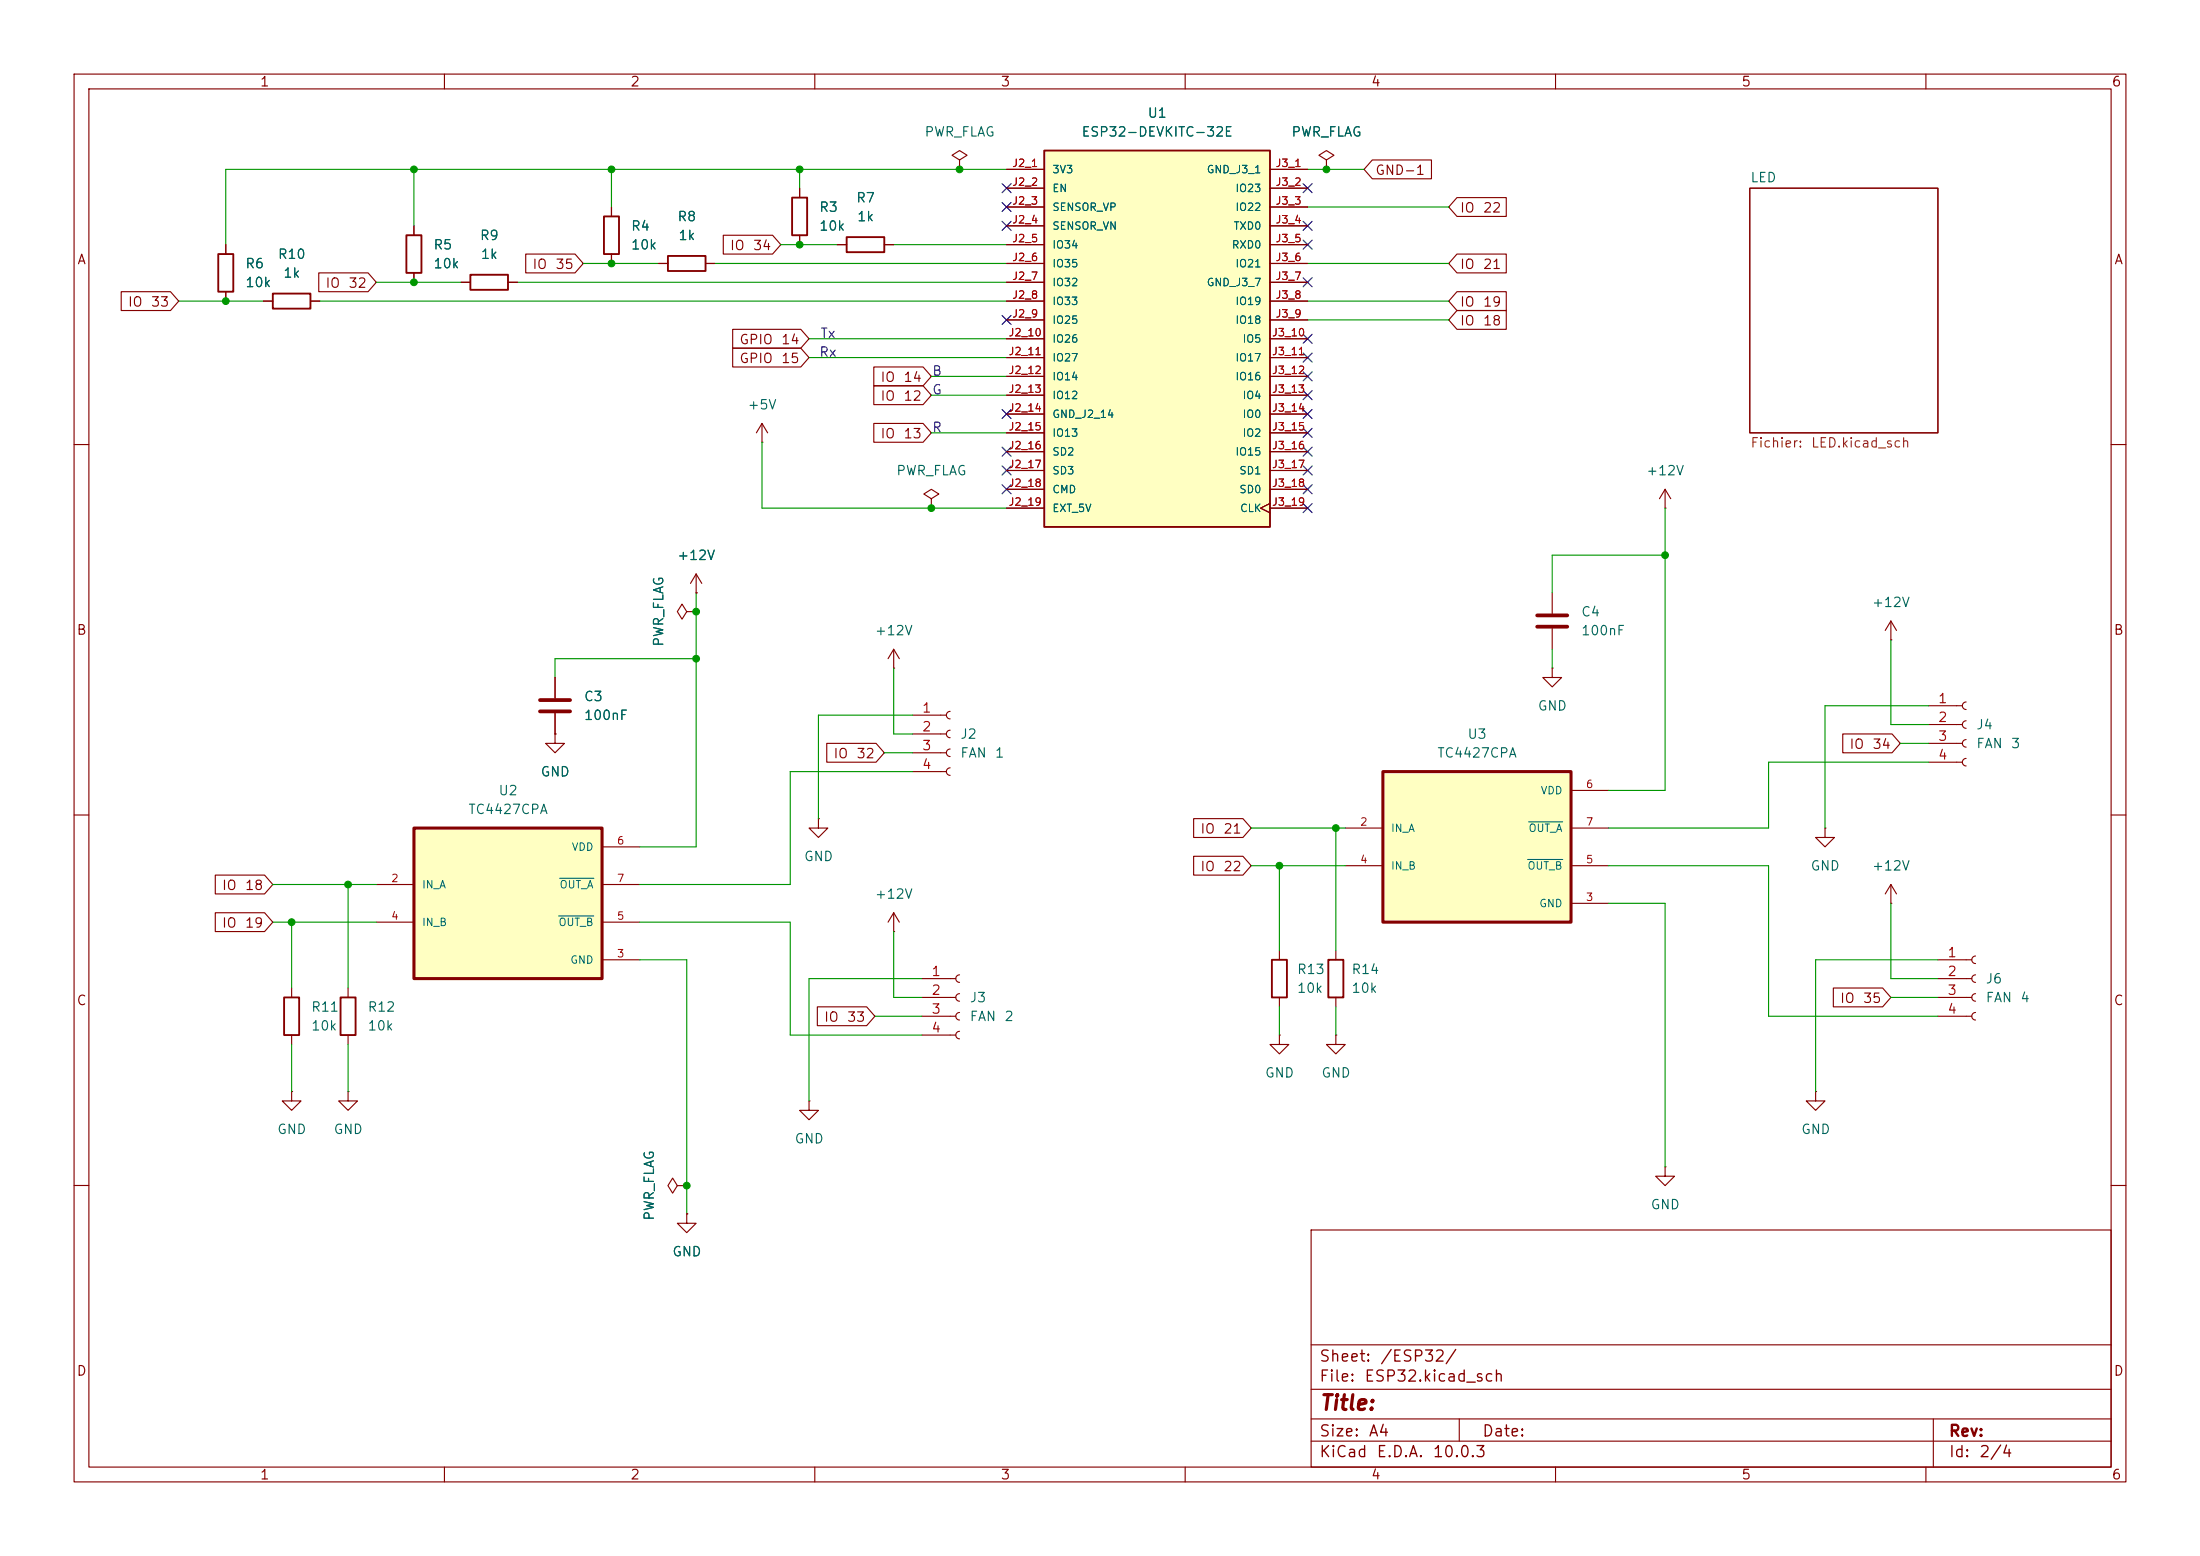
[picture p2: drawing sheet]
<svg xmlns="http://www.w3.org/2000/svg" width="297mm" height="210mm" viewBox="0 0 297 210" stroke-linecap="round" stroke-linejoin="round" font-family="sans-serif">
<g fill="none" stroke="#840000" stroke-width=".15">
<path d="M10 10h277v190h-277zM12 12h273v186h-273zM60 10v2M110 10v2M160 10v2M210 10v2M260 10v2M55.9 30.5v1.3M55.9 36.8v1.3M62.2 38.1h1.3M68.6 38.1h1.2M88.9 35.6h1.3"/>
<path d="M95.2 35.6h1.3M129.5 21.6l1.1-.6-1.1-.7-1 .7 1 .6v1.3M129.5 22.9h.1M236.2 25.4h25.4v33h-25.4zM10 60h2M224.8 68.6h.1M224.8 66l-.8 1.3M224.8 66l.8 1.3M224.8 66v2.6M285 60h2M209.5 90.2v1.2h1.3l-1.3 1.3-1.2-1.3h1.2M209.5 90.2h.1"/>
<path d="M209.5 80v2.8M209.5 84.8v2.8M255.3 86.4h.1M255.3 83.8l-.8 1.3M255.3 83.8l.7 1.3M255.3 83.8v2.6M10 110h2M110.5 110.5v1.3h1.3l-1.3 1.2-1.3-1.2h1.3M110.5 110.5h.1M246.4 111.8v1.2h1.2l-1.2 1.3-1.3-1.3h1.3M246.4 111.8h.1M285 110h2"/>
<path d="M39.4 133.4v1.2M39.4 139.7v1.3M261.6 129.5h4.6M261.6 132.1h4.6M261.6 134.6h4.6M261.6 137.2h4.6M266.7 129a.51 .51 0 0 0-.5 .5 .51 .51 0 0 0 .5 .5M266.7 131.6a.51 .51 0 0 0-.5 .5 .51 .51 0 0 0 .5 .5M266.7 134.1a.51 .51 0 0 0-.5 .5 .51 .51 0 0 0 .5 .5M266.7 136.7a.51 .51 0 0 0-.5 .5 .51 .51 0 0 0 .5 .5M109.2 148.6v1.3h1.3l-1.3 1.2-1.3-1.2h1.3M109.2 148.6h.1"/>
<path d="M10 160h2M177 166h108v32h-108zM285 160h2M60 198v2M110 198v2M160 198v2M177 194.5h108M177 191.5h108M177 187.5h108M177 181.5h108M197 191.5v3M210 198v2"/>
<path d="M260 198v2M261 191.5v6.5"/>
</g>
<path d="M207.5 83.1h4.1M207.5 84.6h4.1" fill="none" stroke="#840000" stroke-width=".51"/>
<path d="M54.9 31.8h2v5h-2zM63.5 37.1h5.1v2h-5.1zM90.2 34.5h5v2.1h-5zM38.4 134.6h2v5.1h-2z" fill="none" stroke="#840000" stroke-width=".25"/>
<path d="M186.7 104.1h25.4v20.4h-25.4z" fill="#ffffc2"/>
<path d="M186.7 104.1h25.4v20.4h-25.4z" fill="none" stroke="#840000" stroke-width=".41"/>
<path d="M181.6 111.8h5.1M181.6 116.8h5.1M212.1 111.8h5.1M212.1 116.8h5.1M212.1 106.7h5.1M255.3 119.4l-.8 1.3M255.3 119.4l.7 1.3M255.3 119.4v2.5M212.1 121.9h5.1M255.3 121.9h.1" fill="none" stroke="#840000" stroke-width=".15"/>
<path d="M206.2 116h4.8M206.4 110.9h4.6" fill="none" stroke="#006464" stroke-width=".15"/>
<path d="M55.9 111.8h25.4v20.3h-25.4z" fill="#ffffc2"/>
<path d="M55.9 111.8h25.4v20.3h-25.4z" fill="none" stroke="#840000" stroke-width=".41"/>
<g fill="none" stroke="#840000" stroke-width=".15">
<path d="M179.1 21.6l1-.6-1-.7-1 .7 1 .6v1.3M179.1 22.9h.1M74.9 99.1v1.2h1.3l-1.3 1.3-1.2-1.3h1.2M74.9 99.1h.1M74.9 91.4v2.8M74.9 96.3v2.8M260.3 95.3h4.6M260.3 97.8h4.6M265.4 94.7a.51 .51 0 0 0-.5 .6 .51 .51 0 0 0 .5 .5M265.4 97.3a.51 .51 0 0 0-.5 .5 .51 .51 0 0 0 .5 .5M265.4 99.8a.51 .51 0 0 0-.5 .5 .51 .51 0 0 0 .5 .5M50.8 119.4h5.1"/>
<path d="M81.3 119.4h5.1M81.3 114.3h5.1M260.3 100.3h4.6M260.3 102.9h4.6M265.4 102.4a.51 .51 0 0 0-.5 .5 .51 .51 0 0 0 .5 .5M50.8 124.5h5.1M81.3 129.5h5.1M81.3 124.5h5.1M120.6 125.7h.1M120.6 123.2l-.7 1.3M120.6 123.2l.8 1.3M120.6 123.2v2.5"/>
<path d="M124.5 132.1h4.5M124.5 134.6h4.5M124.5 137.2h4.5M124.5 139.7h4.5M129.5 131.6a.51 .51 0 0 0-.5 .5 .51 .51 0 0 0 .5 .5M129.5 134.1a.51 .51 0 0 0-.5 .5 .51 .51 0 0 0 .5 .5M129.5 136.7a.51 .51 0 0 0-.5 .5 .51 .51 0 0 0 .5 .5M129.5 139.2a.51 .51 0 0 0-.5 .5 .51 .51 0 0 0 .5 .5"/>
</g>
<path d="M75.6 118.5h4.6M75.4 123.6h4.8" fill="none" stroke="#006464" stroke-width=".15"/>
<path d="M72.9 94.5h4.1M72.9 96h4.1" fill="none" stroke="#840000" stroke-width=".51"/>
<path d="M141 20.3h30.4v50.8h-30.4z" fill="#ffffc2"/>
<path d="M29.5 34.3h2v5.1h-2zM36.8 39.6h5.1v2.1h-5.1zM81.5 29.2h2.1v5.1h-2.1zM106.9 26.7h2.1v5.1h-2.1zM114.3 32h5.1v2h-5.1zM141 20.3h30.4v50.8h-30.4zM46 134.6h2v5.1h-2zM171.7 129.5h2v5.1h-2zM179.3 129.5h2.1v5.1h-2.1z" fill="none" stroke="#840000" stroke-width=".25"/>
<g fill="none" stroke="#840000" stroke-width=".15">
<path d="M16.4 39.4h6.6l1.1 1.2-1.1 1.3h-6.6zM30.5 33v1.3M30.5 39.4v1.2M43 36.8h6.7l1.1 1.3-1.1 1.3h-6.7zM55.9 30.5v1.3M55.9 36.8v1.3M62.2 38.1h1.3M68.6 38.1h1.2M71 34.3h6.6l1.1 1.3-1.1 1.2h-6.6zM82.5 27.9v1.3M82.5 34.3v1.3M88.9 35.6h1.3"/>
<path d="M95.2 35.6h1.3M97.6 31.7h6.7l1.1 1.3-1.1 1.3h-6.7zM107.9 25.4v1.3M107.9 31.8v1.2M113 33h1.3M119.4 33h1.2M135.9 22.9h5.1M135.9 25.4h5.1M135.9 27.9h5.1M135.9 30.5h5.1M135.9 33h5.1M135.9 35.6h5.1"/>
<path d="M135.9 38.1h5.1M171.4 22.9h5.1M171.4 25.4h5.1M171.4 27.9h5.1M171.4 30.5h5.1M171.4 33h5.1M171.4 35.6h5.1M171.4 38.1h5.1M179.1 22.9h.1M185.3 21.6h7.9v2.5h-7.9l-1.2-1.2zM196.7 26.7h6.6v2.5h-6.6l-1.1-1.3zM196.7 34.3h6.6v2.5h-6.6l-1.1-1.2z"/>
<path d="M196.7 39.4h6.6v2.5h-6.6l-1.1-1.3zM35.6 40.6h1.2M41.9 40.6h1.3M98.9 44.4h9.2l1.1 1.3-1.1 1.3h-9.2zM98.9 47h9.2l1.1 1.3-1.1 1.2h-9.2zM102.9 59.7h.1M102.9 57.2l-.8 1.2M102.9 57.2l.7 1.2M102.9 57.2v2.5M118 49.5h6.6l1.1 1.3-1.1 1.3h-6.6zM118 57.1h6.6l1.1 1.3-1.1 1.3h-6.6zM118 52.1h6.6l1.1 1.2-1.1 1.3h-6.6z"/>
<path d="M135.9 40.6h5.1M135.9 43.2h5.1M135.9 45.7h5.1M135.9 48.3h5.1M135.9 50.8h5.1M135.9 53.3h5.1M135.9 55.9h5.1M135.9 58.4h5.1M171.4 40.6h5.1M171.4 43.2h5.1M171.4 45.7h5.1M171.4 48.3h5.1"/>
<path d="M171.4 50.8h5.1M171.4 53.3h5.1M171.4 55.9h5.1M171.4 58.4h5.1M196.7 41.9h6.6v2.6h-6.6l-1.1-1.3zM94 77.5l-.8 1.2M94 77.5l.7 1.2M94 77.5v2.5M125.7 67.3l1-.6-1-.7-1 .7 1 .6v1.3M125.7 68.6h.1M135.9 61h5.1M135.9 63.5h5.1"/>
<path d="M135.9 66h5.1M135.9 68.6h5.1M171.4 67.9l-1.2 .7 1.2 .6M171.4 61h5.1M171.4 63.5h5.1M171.4 66h5.1M171.4 68.6h5.1M74.9 99.1h.1M74.9 91.4v2.8M74.9 96.3v2.8M92.7 82.6l-.6 1-.7-1 .7-1.1 .6 1.1h1.3M94 82.6h.1"/>
<path d="M94 80h.1M120.6 90.2h.1M120.6 87.6l-.7 1.3M120.6 87.6l.8 1.3M120.6 87.6v2.6M123.2 96.5h4.6M123.2 99.1h4.6M128.3 96a.51 .51 0 0 0-.5 .5 .51 .51 0 0 0 .5 .5M128.3 98.6a.51 .51 0 0 0-.5 .5 .51 .51 0 0 0 .5 .5M248.8 99.1h6.6l1.1 1.2-1.1 1.3h-6.6zM29.1 118.1h6.6l1.1 1.3-1.1 1.3h-6.6zM111.6 100.3h6.7l1.1 1.3-1.1 1.3h-6.7z"/>
<path d="M123.2 101.6h4.6M123.2 104.1h4.6M128.3 101.1a.51 .51 0 0 0-.5 .5 .51 .51 0 0 0 .5 .5M128.3 103.6a.51 .51 0 0 0-.5 .5 .51 .51 0 0 0 .5 .5M161.1 115.6h6.7l1.1 1.2-1.1 1.3h-6.7zM161.1 110.5h6.7l1.1 1.3-1.1 1.2h-6.7zM29.1 123.2h6.6l1.1 1.3-1.1 1.2h-6.6zM47 133.4v1.2M47 139.7v1.3M110.3 135.9h6.7l1.1 1.3-1.1 1.2h-6.7zM172.7 139.7v1.3h1.3l-1.3 1.2-1.3-1.2h1.3M172.7 139.7h.1"/>
<path d="M172.7 128.3v1.2M172.7 134.6v1.3M180.3 139.7v1.3h1.3l-1.3 1.2-1.2-1.2h1.2M180.3 139.7h.1M180.3 128.3v1.2M180.3 134.6v1.3M247.5 133.3h6.7l1.1 1.3-1.1 1.3h-6.7zM39.4 147.3v1.3h1.2l-1.2 1.3-1.3-1.3h1.3M39.4 147.3h.1M47 147.3v1.3h1.3l-1.3 1.3-1.3-1.3h1.3M47 147.3h.1M224.8 157.5v1.3h1.3l-1.3 1.2-1.3-1.2h1.3"/>
<path d="M224.8 157.5h.1M245.1 147.3v1.3h1.3l-1.3 1.3-1.3-1.3h1.3M245.1 147.3h.1M91.4 160l-.6 1-.6-1 .6-1 .6 1h1.3M92.7 163.8v1.3h1.3l-1.3 1.3-1.3-1.3h1.3M92.7 163.8h.1M92.7 160h.1"/>
</g>
<g fill="none" stroke="#009600" stroke-width=".15">
<path d="M50.8 38.1h11.4M55.9 22.9v7.6M69.8 38.1h66.1M78.7 35.6h10.2M82.5 22.9v5M96.5 35.6h39.4M105.4 33h7.6M107.9 22.9v2.5M120.6 33h15.3M135.9 22.9h-105.4v10.1M176.5 27.9h19.1M176.5 22.9h7.6"/>
<path d="M176.5 35.6h19.1M24.1 40.6h11.5M43.2 40.6h92.7M102.9 59.7v8.9h33M109.2 48.3h26.7M109.2 45.7h26.7M125.7 58.4h10.2M125.7 53.3h10.2M125.7 50.8h10.2M176.5 43.2h19.1M176.5 40.6h19.1M224.8 68.6v38.1h-7.6"/>
<path d="M224.8 74.9h-15.3v5.1M94 80v34.3h-7.6M94 88.9h-19.1v2.5M120.6 90.2v8.9h2.6M123.2 96.5h-12.7v14M209.5 87.6v2.6M255.3 86.4v11.4h5M260.3 95.3h-13.9v16.5M36.8 119.4h14M47 119.4v14M119.4 101.6h3.8M123.2 104.1h-16.5v15.3h-20.3"/>
<path d="M168.9 111.8h12.7M168.9 116.8h12.7M172.7 116.8v11.5M180.3 111.8v16.5M217.2 116.8h21.6v20.4h22.8M256.5 100.3h3.8M260.3 102.9h-21.5v8.9h-21.6M36.8 124.5h14M39.4 124.5v8.9M86.4 129.5h6.3v34.3M86.4 124.5h20.3v15.2h17.8M118.1 137.2h6.4"/>
<path d="M120.6 125.7v8.9h3.9M124.5 132.1h-15.3v16.5M172.7 135.9v3.8M180.3 135.9v3.8M217.2 121.9h7.6v35.6M255.3 134.6h6.3M255.3 121.9v10.2h6.3M261.6 129.5h-16.5v17.8M39.4 141v6.3M47 141v6.3"/>
</g>
<g fill="none" stroke="#000084" stroke-width=".15">
<path d="M135.3 27.3l1.2 1.2M135.3 24.8l1.2 1.2M135.3 29.9l1.2 1.2M136.5 27.3l-1.2 1.2M136.5 24.8l-1.2 1.2M136.5 29.9l-1.2 1.2M175.9 37.5l1.2 1.2M175.9 24.8l1.2 1.2M175.9 29.9l1.2 1.2M175.9 32.4l1.2 1.2M177.1 24.8l-1.2 1.2M177.1 37.5l-1.2 1.2"/>
<path d="M177.1 29.9l-1.2 1.2M177.1 32.4l-1.2 1.2M135.3 55.3l1.2 1.2M135.3 42.6l1.2 1.2M136.5 55.3l-1.2 1.2M136.5 42.6l-1.2 1.2M175.9 52.7l1.2 1.2M175.9 55.3l1.2 1.2M175.9 50.2l1.2 1.2M175.9 45.1l1.2 1.2M175.9 57.8l1.2 1.2M175.9 47.7l1.2 1.2"/>
<path d="M177.1 52.7l-1.2 1.2M177.1 55.3l-1.2 1.2M177.1 50.2l-1.2 1.2M177.1 45.1l-1.2 1.2M177.1 57.8l-1.2 1.2M177.1 47.7l-1.2 1.2M135.3 65.4l1.2 1.2M135.3 62.9l1.2 1.2M135.3 60.4l1.2 1.2M136.5 65.4l-1.2 1.2M136.5 62.9l-1.2 1.2M136.5 60.4l-1.2 1.2"/>
<path d="M175.9 68l1.2 1.2M175.9 62.9l1.2 1.2M175.9 60.4l1.2 1.2M175.9 65.4l1.2 1.2M177.1 68l-1.2 1.2M177.1 62.9l-1.2 1.2M177.1 60.4l-1.2 1.2M177.1 65.4l-1.2 1.2"/>
</g>
<g fill="#009600" stroke="#009600" stroke-width=".14">
<circle cx="180.3" cy="111.8" r=".46"/>
<circle cx="172.7" cy="116.8" r=".46"/>
<circle cx="179.1" cy="22.9" r=".46"/>
<circle cx="129.5" cy="22.9" r=".46"/>
<circle cx="107.9" cy="22.9" r=".46"/>
<circle cx="224.8" cy="74.9" r=".46"/>
<circle cx="125.7" cy="68.6" r=".46"/>
<circle cx="55.9" cy="22.9" r=".46"/>
<circle cx="55.9" cy="38.1" r=".46"/>
<circle cx="94" cy="88.9" r=".46"/>
<circle cx="94" cy="82.6" r=".46"/>
<circle cx="30.5" cy="40.6" r=".46"/>
<circle cx="107.9" cy="33" r=".46"/>
<circle cx="82.5" cy="22.9" r=".46"/>
<circle cx="82.5" cy="35.6" r=".46"/>
<circle cx="47" cy="119.4" r=".46"/>
<circle cx="92.7" cy="160" r=".46"/>
<circle cx="39.4" cy="124.5" r=".46"/>
</g>
<text font-size="2" fill="#840000" x="178" y="190.8">Title:</text>
<g font-size="1.5" fill="#840000">
<text x="178" y="184.2">Sheet:</text>
<text x="186.2" y="184.2">/ESP32/</text>
<text x="178" y="186.9">File:</text>
<text x="184.1" y="186.9">ESP32.kicad_sch</text>
<text x="178" y="197.1">KiCad</text>
<text x="178" y="194.3">Size:</text>
<text x="184.7" y="194.3">A4</text>
<text x="185.7" y="197.1">E.D.A.</text>
<text x="193.3" y="197.1">10.0.3</text>
<text x="200" y="194.3">Date:</text>
<text x="263" y="194.3">Rev:</text>
<text x="263" y="197.1">Id:</text>
<text x="267.1" y="197.1">2/4</text>
</g>
<g font-size="1.3" fill="#840000">
<text x="35" y="12">1</text>
<text x="85" y="12">2</text>
<text x="135" y="12">3</text>
<text x="185" y="12">4</text>
<text x="235" y="12">5</text>
<text x="285" y="12">6</text>
<text x="185.6" y="23.9">GND-1</text>
<text x="197" y="29">IO</text>
<text x="200.1" y="29">22</text>
<text x="10.3" y="36">A</text>
<text x="98.5" y="34.1">IO</text>
<text x="101.6" y="34.1">34</text>
<text x="285.3" y="36">A</text>
<text x="17.2" y="41.7">IO</text>
<text x="20.3" y="41.7">33</text>
<text x="43.8" y="39.2">IO</text>
<text x="47" y="39.2">32</text>
<text x="71.8" y="36.6">IO</text>
<text x="74.9" y="36.6">35</text>
<text x="197" y="36.6">IO</text>
<text x="197" y="41.7">IO</text>
<text x="200.1" y="36.6">21</text>
<text x="200.1" y="41.7">19</text>
<text x="99.7" y="46.8">GPIO</text>
<text x="105.4" y="46.8">14</text>
<text x="197" y="44.2">IO</text>
<text x="200.1" y="44.2">18</text>
<text x="99.7" y="49.3">GPIO</text>
<text x="105.4" y="49.3">15</text>
<text x="118.8" y="51.9">IO</text>
<text x="121.9" y="51.9">14</text>
<text x="118.8" y="59.5">IO</text>
<text x="118.8" y="54.4">IO</text>
<text x="121.9" y="59.5">13</text>
<text x="121.9" y="54.4">12</text>
<text x="10.3" y="86">B</text>
<text x="285.3" y="86">B</text>
<text x="249.6" y="101.4">IO</text>
<text x="252.7" y="101.4">34</text>
<text x="112.4" y="102.7">IO</text>
<text x="115.5" y="102.7">32</text>
<text x="162" y="112.8">IO</text>
<text x="165.1" y="112.8">21</text>
<text x="162" y="117.9">IO</text>
<text x="165.1" y="117.9">22</text>
<text x="29.9" y="120.4">IO</text>
<text x="29.9" y="125.5">IO</text>
<text x="33" y="120.4">18</text>
<text x="33" y="125.5">19</text>
<text x="10.3" y="136">C</text>
<text x="248.3" y="135.7">IO</text>
<text x="251.4" y="135.7">35</text>
<text x="285.3" y="136">C</text>
<text x="111.2" y="138.2">IO</text>
<text x="114.3" y="138.2">33</text>
<text x="10.3" y="186">D</text>
<text x="285.3" y="186">D</text>
<text x="35" y="200">1</text>
<text x="85" y="200">2</text>
<text x="135" y="200">3</text>
<text x="185" y="200">4</text>
<text x="235" y="200">5</text>
<text x="285" y="200">6</text>
</g>
<g font-size="1.3" fill="#006464">
<text x="154.8" y="16.2">U1</text>
<text x="124.7" y="18.8">PWR_FLAG</text>
<text x="145.9" y="18.8">ESP32-DEVKITC-32E</text>
<text x="174.3" y="18.8">PWR_FLAG</text>
<text x="110.5" y="28.9">R3</text>
<text x="115.5" y="27.6">R7</text>
<text x="236.2" y="24.9">LED</text>
<text x="37.4" y="35.3">R10</text>
<text x="58.4" y="34">R5</text>
<text x="64.7" y="32.7">R9</text>
<text x="64.8" y="35.3">1k</text>
<text x="85.1" y="31.5">R4</text>
<text x="85.1" y="34">10k</text>
<text x="91.4" y="30.2">R8</text>
<text x="91.5" y="32.7">1k</text>
<text x="110.5" y="31.5">10k</text>
<text x="115.6" y="30.2">1k</text>
<text x="33" y="36.5">R6</text>
<text x="33" y="39.1">10k</text>
<text x="38.1" y="37.8">1k</text>
<text x="58.4" y="36.5">10k</text>
<text x="100.8" y="55.6">+5V</text>
<text x="120.9" y="64.5">PWR_FLAG</text>
<text x="222.1" y="64.5">+12V</text>
<text x="91.3" y="75.9">+12V</text>
<text x="213.4" y="83.5">C4</text>
<text x="252.6" y="82.3">+12V</text>
<text x="89.9" y="87.4" transform="rotate(-90 89.9 87.4)">PWR_FLAG</text>
<text x="118" y="86.1">+12V</text>
<text x="213.4" y="86.1">100nF</text>
<text x="78.7" y="95">C3</text>
<text x="78.7" y="97.5">100nF</text>
<text x="129.5" y="100">J2</text>
<text x="198" y="100">U3</text>
<text x="207.5" y="96.2">GND</text>
<text x="266.7" y="98.8">J4</text>
<text x="266.7" y="101.3">FAN</text>
<text x="271.4" y="101.3">3</text>
<text x="67.2" y="107.7">U2</text>
<text x="72.9" y="105.1">GND</text>
<text x="129.5" y="102.6">FAN</text>
<text x="134.2" y="102.6">1</text>
<text x="193.9" y="102.6">TC4427CPA</text>
<text x="63.1" y="110.2">TC4427CPA</text>
<text x="108.5" y="116.5">GND</text>
<text x="244.3" y="117.8">GND</text>
<text x="252.6" y="117.8">+12V</text>
<text x="118" y="121.6">+12V</text>
<text x="175" y="131.8">R13</text>
<text x="182.4" y="131.8">R14</text>
<text x="41.9" y="136.9">R11</text>
<text x="49.5" y="136.9">R12</text>
<text x="130.8" y="135.6">J3</text>
<text x="175" y="134.3">10k</text>
<text x="182.4" y="134.3">10k</text>
<text x="268" y="133.1">J6</text>
<text x="268" y="135.6">FAN</text>
<text x="272.7" y="135.6">4</text>
<text x="41.9" y="139.4">10k</text>
<text x="49.5" y="139.4">10k</text>
<text x="130.8" y="138.1">FAN</text>
<text x="135.5" y="138.1">2</text>
<text x="170.7" y="145.8">GND</text>
<text x="178.3" y="145.8">GND</text>
<text x="37.3" y="153.4">GND</text>
<text x="45" y="153.4">GND</text>
<text x="107.2" y="154.6">GND</text>
<text x="243.1" y="153.4">GND</text>
<text x="88.6" y="164.8" transform="rotate(-90 88.6 164.8)">PWR_FLAG</text>
<text x="222.8" y="163.5">GND</text>
<text x="90.7" y="169.9">GND</text>
</g>
<g font-size="1.3" fill="#0000c2">
<text x="110.7" y="45.9">Tx</text>
<text x="110.5" y="48.5">Rx</text>
<text x="125.8" y="51">B</text>
<text x="125.8" y="53.6">G</text>
<text x="125.8" y="58.6">R</text>
</g>
<g font-size="1.3" fill="#725600">
<text x="236.2" y="60.7">Fichier:</text>
<text x="244.4" y="60.7">LED.kicad_sch</text>
</g>
<g font-size="1.3" fill="#a90000">
<text x="261.5" y="95.2">1</text>
<text x="124.4" y="96.5">1</text>
<text x="124.4" y="99">2</text>
<text x="124.4" y="101.6">3</text>
<text x="261.5" y="97.8">2</text>
<text x="261.5" y="100.3">3</text>
<text x="124.4" y="104.1">4</text>
<text x="261.5" y="102.8">4</text>
<text x="262.8" y="129.5">1</text>
<text x="125.7" y="132.1">1</text>
<text x="125.7" y="134.6">2</text>
<text x="125.7" y="137.1">3</text>
<text x="262.8" y="132.1">2</text>
<text x="262.8" y="134.6">3</text>
<text x="262.8" y="137.1">4</text>
<text x="125.7" y="139.7">4</text>
</g>
<g font-size="1" fill="#a90000">
<text x="136.6" y="22.8">J2_1</text>
<text x="172.1" y="22.8">J3_1</text>
<text x="136.6" y="25.3">J2_2</text>
<text x="136.6" y="27.9">J2_3</text>
<text x="172.1" y="25.3">J3_2</text>
<text x="172.1" y="27.9">J3_3</text>
<text x="136.6" y="30.4">J2_4</text>
<text x="136.6" y="32.9">J2_5</text>
<text x="136.6" y="35.5">J2_6</text>
<text x="172.1" y="30.4">J3_4</text>
<text x="172.1" y="32.9">J3_5</text>
<text x="172.1" y="35.5">J3_6</text>
<text x="136.6" y="38">J2_7</text>
<text x="136.6" y="40.6">J2_8</text>
<text x="172.1" y="38">J3_7</text>
<text x="172.1" y="40.6">J3_8</text>
<text x="136.1" y="45.6">J2_10</text>
<text x="136.6" y="43.1">J2_9</text>
<text x="171.6" y="45.6">J3_10</text>
<text x="172.1" y="43.1">J3_9</text>
<text x="136.1" y="48.2">J2_11</text>
<text x="136.1" y="50.7">J2_12</text>
<text x="136.1" y="53.3">J2_13</text>
<text x="171.6" y="48.2">J3_11</text>
<text x="171.6" y="50.7">J3_12</text>
<text x="171.6" y="53.3">J3_13</text>
<text x="136.1" y="55.8">J2_14</text>
<text x="136.1" y="58.3">J2_15</text>
<text x="171.6" y="55.8">J3_14</text>
<text x="171.6" y="58.3">J3_15</text>
<text x="136.1" y="60.9">J2_16</text>
<text x="136.1" y="63.4">J2_17</text>
<text x="136.1" y="66">J2_18</text>
<text x="171.6" y="60.9">J3_16</text>
<text x="171.6" y="63.4">J3_17</text>
<text x="171.6" y="66">J3_18</text>
<text x="136.1" y="68.5">J2_19</text>
<text x="171.6" y="68.5">J3_19</text>
<text x="214" y="106.6">6</text>
<text x="183.5" y="111.7">2</text>
<text x="214" y="111.7">7</text>
<text x="52.7" y="119.3">2</text>
<text x="83.2" y="114.2">6</text>
<text x="83.2" y="119.3">7</text>
<text x="183.5" y="116.8">4</text>
<text x="214" y="116.8">5</text>
<text x="52.7" y="124.4">4</text>
<text x="83.2" y="124.4">5</text>
<text x="214" y="121.8">3</text>
<text x="83.2" y="129.5">3</text>
</g>
<g font-size="1" fill="#006464">
<text x="142" y="23.6">3V3</text>
<text x="162.8" y="23.6">GND_J3_1</text>
<text x="142" y="26.2">EN</text>
<text x="142" y="28.7">SENSOR_VP</text>
<text x="166.7" y="26.2">IO23</text>
<text x="166.7" y="28.7">IO22</text>
<text x="142" y="31.3">SENSOR_VN</text>
<text x="142" y="33.8">IO34</text>
<text x="166.2" y="33.8">RXD0</text>
<text x="166.5" y="31.3">TXD0</text>
<text x="142" y="36.3">IO35</text>
<text x="142" y="38.9">IO32</text>
<text x="142" y="41.4">IO33</text>
<text x="162.8" y="38.9">GND_J3_7</text>
<text x="166.7" y="36.3">IO21</text>
<text x="166.7" y="41.4">IO19</text>
<text x="142" y="44">IO25</text>
<text x="142" y="46.5">IO26</text>
<text x="166.7" y="44">IO18</text>
<text x="167.7" y="46.5">IO5</text>
<text x="142" y="49">IO27</text>
<text x="142" y="51.6">IO14</text>
<text x="166.7" y="49">IO17</text>
<text x="166.7" y="51.6">IO16</text>
<text x="142" y="54.1">IO12</text>
<text x="142" y="56.7">GND_J2_14</text>
<text x="142" y="59.2">IO13</text>
<text x="167.7" y="54.1">IO4</text>
<text x="167.7" y="56.7">IO0</text>
<text x="167.7" y="59.2">IO2</text>
<text x="142" y="61.7">SD2</text>
<text x="142" y="64.3">SD3</text>
<text x="166.7" y="61.7">IO15</text>
<text x="167.2" y="64.3">SD1</text>
<text x="142" y="66.8">CMD</text>
<text x="142" y="69.4">EXT_5V</text>
<text x="167.2" y="66.8">SD0</text>
<text x="167.3" y="69.4">CLK</text>
<text x="207.9" y="107.5">VDD</text>
<text x="187.7" y="112.5">IN_A</text>
<text x="206.3" y="112.5">OUT_A</text>
<text x="77.1" y="115.1">VDD</text>
<text x="187.7" y="117.6">IN_B</text>
<text x="206.1" y="117.6">OUT_B</text>
<text x="56.9" y="120.2">IN_A</text>
<text x="56.9" y="125.2">IN_B</text>
<text x="75.3" y="125.2">OUT_B</text>
<text x="75.5" y="120.2">OUT_A</text>
<text x="207.7" y="122.7">GND</text>
<text x="76.9" y="130.3">GND</text>
</g>
</svg>
